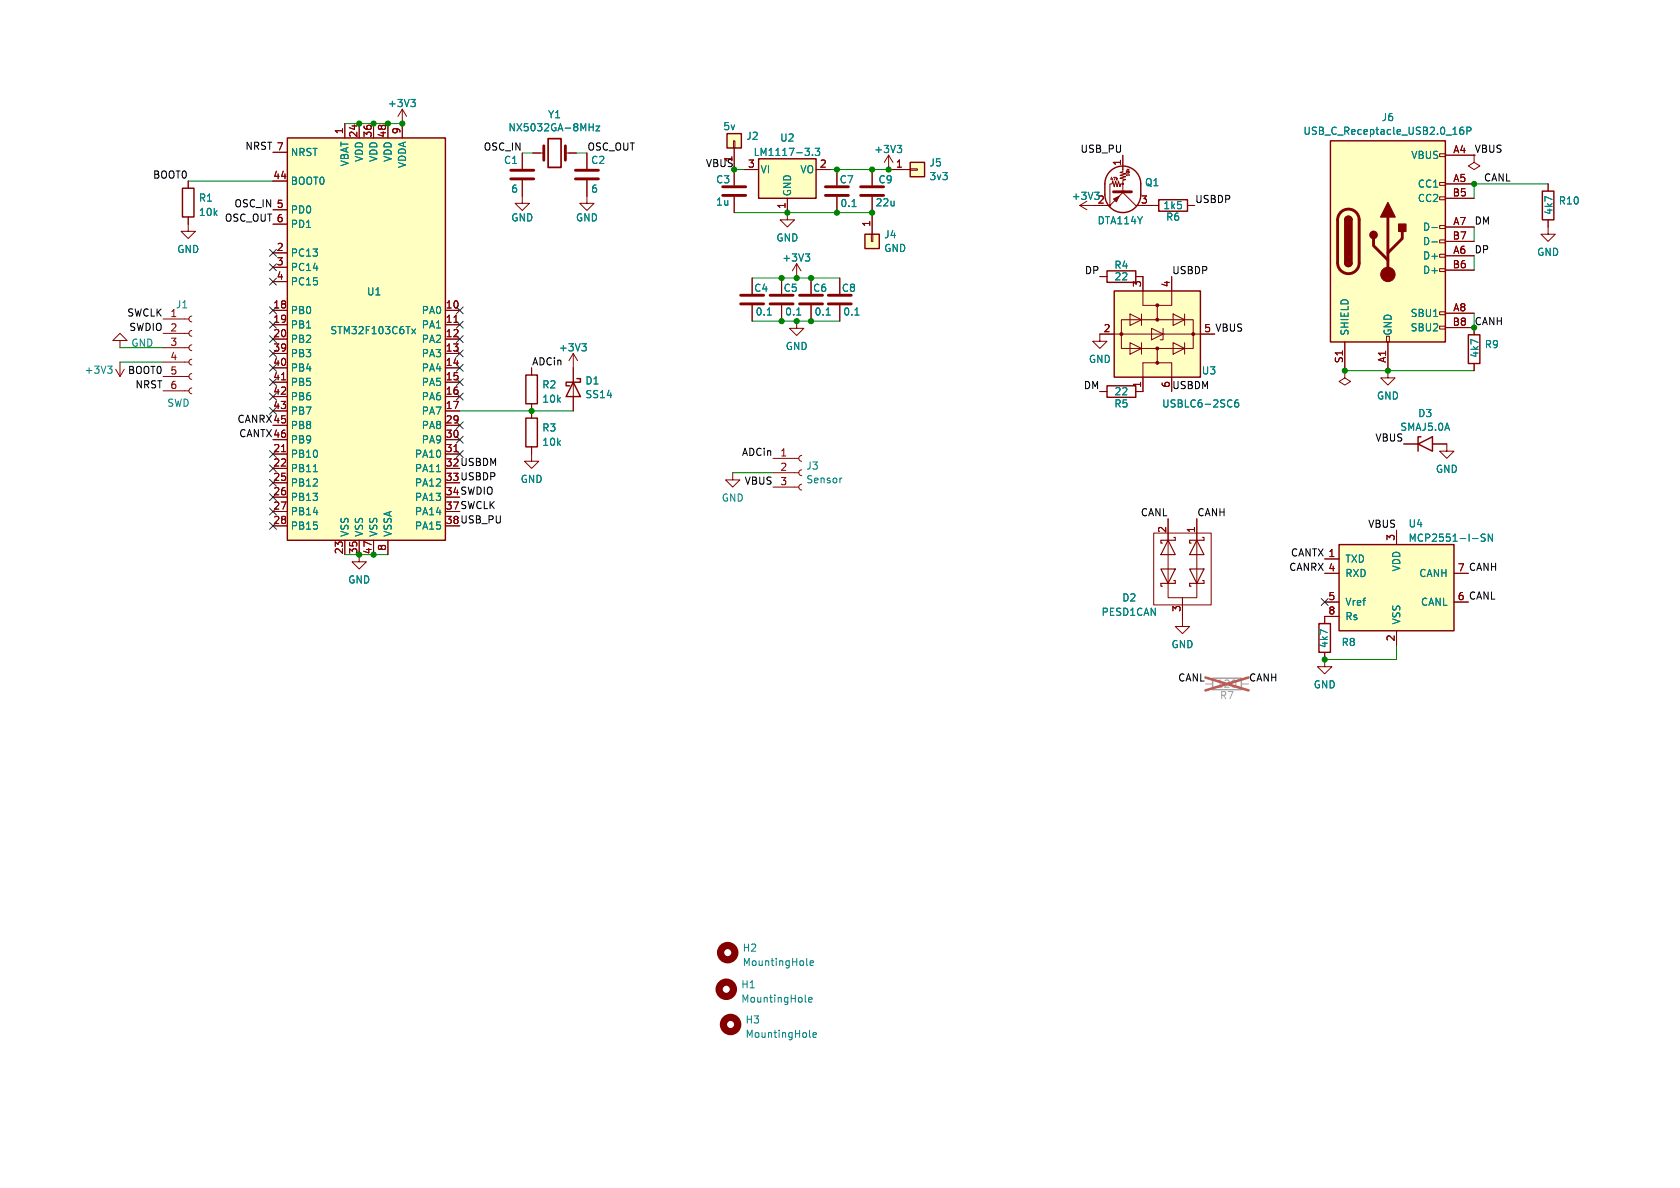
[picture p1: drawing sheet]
<svg xmlns="http://www.w3.org/2000/svg" width="297mm" height="210mm" viewBox="0 0 297 210" stroke-linecap="round" stroke-linejoin="round" font-family="sans-serif">
<path d="M63.5 98v1.3h1.3l-1.3 1.3-1.3-1.3h1.3" fill="none" stroke="#840000" stroke-width=".18"/>
<path d="M128.5 23.6h2.6v2.6h-2.6z" fill="#ffffc2"/>
<path d="M129.7 24.9h.2v1.3h-.2zM129.8 26.2v3.8" fill="none" stroke="#840000" stroke-width=".18"/>
<path d="M128.5 23.6h2.6v2.6h-2.6z" fill="none" stroke="#840000" stroke-width=".25"/>
<path d="M134.1 28.1h10.2v7h-10.2z" fill="#ffffc2"/>
<path d="M134.1 28.1h10.2v7h-10.2z" fill="none" stroke="#840000" stroke-width=".25"/>
<path d="M131.6 30h2.5M139.2 35.1v2.5M144.3 30h2.5M260.6 27.4v1.3l1 .6-1 .7-1-.7 1-.6M237.7 65.5v1.3l1.1 .6-1.1 .7-1-.7 1-.6M237.7 65.5h.1" fill="none" stroke="#840000" stroke-width=".18"/>
<path d="M143.6 27.4v.1M144.1 26.2h.8l-.4 .5 .3 .1v.6l-.1 .1-.6-.1" fill="none" stroke="#008484" stroke-width=".18"/>
<path d="M236.7 96.3h20.3v15.2h-20.3z" fill="#ffffc2"/>
<path d="M236.7 96.3h20.3v15.2h-20.3z" fill="none" stroke="#840000" stroke-width=".25"/>
<path d="M234.2 98.8h2.5M246.9 93.7v2.6M234.2 101.3h2.5M234.2 106.4h2.5M234.2 109h2.5M246.9 111.5v2.5M257 101.3h2.6M257 106.4h2.6" fill="none" stroke="#840000" stroke-width=".18"/>
<path d="M262.6 94.5l-.5-.1-.3 .3 .2 .3 .5 .2v.4l-.2 .1-.5-.1M263.8 94.4v1.3l-.7-1.3v1.3" fill="none" stroke="#008484" stroke-width=".18"/>
<path d="M50.8 24.4h27.9v71.1h-27.9z" fill="#ffffc2"/>
<path d="M32.3 33.3h2v5.1h-2zM50.8 24.4h27.9v71.1h-27.9zM259.6 59.2h2v5.1h-2zM233.2 110.2h2v5.1h-2z" fill="none" stroke="#840000" stroke-width=".25"/>
<g fill="none" stroke="#840000" stroke-width=".18">
<path d="M71.1 19.3v5.1M71.1 19.3l-.7 1.3M71.1 19.3l.8 1.3M33.3 38.4v2.5h1.2l-1.2 1.3-1.3-1.3h1.3M33.3 32v1.3M48.3 32h2.5M48.3 37.1h2.5M48.3 39.6h2.5M48.3 26.9h2.5M61 21.8v2.6M63.5 21.8v2.6M66 21.8v2.6"/>
<path d="M68.6 21.8v2.6M48.3 54.9h2.5M48.3 57.4h2.5M48.3 59.9h2.5M48.3 44.7h2.5M48.3 47.2h2.5M48.3 49.8h2.5M78.7 54.9h2.6M78.7 57.4h2.6M78.7 59.9h2.6M80.3 57h.7M260.6 57.9v1.3"/>
<path d="M20.4 65.3l.8 1.2M21.2 60.2h1.3l-1.3-1.3-1.3 1.3h1.3v1.3M21.2 64v2.5M22 65.3l-.8 1.2M48.3 62.5h2.5M48.3 65h2.5M48.3 67.6h2.5M48.3 70.1h2.5M48.3 72.6h2.5M48.3 75.2h2.5M48.3 77.7h2.5M49.8 79.8h.7"/>
<path d="M49.8 67.1h.7M78.7 62.5h2.6M78.7 65h2.6M78.7 67.6h2.6M78.7 70.1h2.6M78.7 72.6h2.6M78.7 75.2h2.6M78.7 77.7h2.6M80.3 79.8h.7M260.6 64.3v1.2M48.3 80.3h2.5M48.3 82.8h2.5"/>
<path d="M48.3 85.3h2.5M48.3 87.9h2.5M48.3 90.4h2.5M48.3 93h2.5M61 95.5v2.5M63.5 95.5v2.5M66 95.5v2.5M68.6 95.5v2.5M78.7 80.3h2.6M129.5 83.6v1.2h1.3l-1.3 1.3-1.2-1.3h1.2M234.2 109v1.2M234.2 115.3v1.3"/>
</g>
<g fill="none" stroke="#008484" stroke-width=".18">
<path d="M72.6 17.6h.8l-.4 .5M73.2 18.1l.2 .2v.3l-.2 .2M72.8 58.2l.7 .8M73.5 58.2l-.7 .8M19 64.7h.8l-.4 .5M19.6 65.2l.2 .2v.3l-.2 .3M55.4 83.4h.7M77.2 83.4h.7M142.4 177l.1 .2M142.6 170.5l.2 .2M143 176.7l.6-.1-.1-.2-.4-.1-.1 .2v.6h.5M143.2 170.3l.6-.2v-.2l-.4-.1-.2 .2 .1 .6h.5"/>
<path d="M143.1 183.2l.2 .2M143.7 183l.6-.2v-.2l-.4-.1-.2 .2 .1 .6h.5"/>
</g>
<g fill="none" stroke="#840000" stroke-width="1.3">
<circle cx="128.4" cy="174.9" r="1.27"/>
<circle cx="128.7" cy="168.4" r="1.27"/>
<circle cx="129.2" cy="181.1" r="1.27"/>
</g>
<path d="M160.9 28.7h2.5v2.5h-2.5z" fill="#ffffc2"/>
<g fill="none" stroke="#840000" stroke-width=".18">
<path d="M154.2 30v2.8M154.2 34.8v2.8M157.1 27.4v2.6h3.8M157.1 27.4l-.8 1.3M157.1 27.4l.8 1.3M160.9 29.8h1.3v.3h-1.3zM190.9 36.3l1.3 .8M190.9 36.3h2.5M192.2 35.6l-1.3 .7M28.8 58.9h4.6M28.8 56.4h4.6M33.9 58.4l-.4 .2-.1 .3 .2 .4 .3 .1"/>
<path d="M33.9 55.9l-.4 .1-.1 .4 .2 .4 .3 .1M28.8 69.1h4.6M28.8 66.5h4.6M28.8 64h4.6M28.8 61.5h4.6M33.9 68.6l-.4 .1-.1 .4 .2 .4 .3 .1M33.9 66l-.4 .2-.1 .4 .2 .3 .3 .2M33.9 63.5l-.4 .2-.1 .3 .2 .4 .3 .1M33.9 61l-.4 .1-.1 .4 .2 .3 .3 .2"/>
</g>
<path d="M160.9 28.7h2.5v2.5h-2.5z" fill="none" stroke="#840000" stroke-width=".25"/>
<path d="M158.6 25.7h.8l-.4 .5M159.2 26.2l.2 .2v.3l-.2 .3M193.5 34h.8l-.4 .5" fill="none" stroke="#008484" stroke-width=".18"/>
<path d="M152.1 34.5h4.1M152.1 33h4.1" fill="none" stroke="#840000" stroke-width=".51"/>
<path d="M152.9 41.4h2.5v2.5h-2.5z" fill="#ffffc2"/>
<g fill="none" stroke="#840000" stroke-width=".18">
<path d="M154.2 37.6v3.8M193.4 36.3h2.6M196.5 31.3l-.1 .4M196.8 31.3h.4l-.2 .6M197.4 31.3v.6M197.4 31.7l.2 .2M197.6 31.5l-.2 .2M198.2 33.8l2.6 2.5h4.1M198.5 32.5h-.4l-.1 .5-.3-1-.2 1-.3-1-.2 1-.3-1-.1 .5h-.4v3.8l2.6-2.5M198.5 27.4v3l-.5 .1 1 .2-1 .3 1 .2-1 .3 1 .3-.5 .1v1.9M199.1 30.1h.5M199.1 30.4v.1"/>
<path d="M199.3 29.9l.2 .2M199.6 30.9l-.4 .1M199.6 29.9l-.2 .1M209.9 36.3h1.3M154.1 41.4h.2v1.3h-.2zM204 94.2h10.1v12.7h-10.1zM206.5 95.8v9.9h5.1v-9.9M206.5 91.7v3.8M211.6 91.7v3.8M209 105.7v3.8"/>
<circle cx="196.2" cy="36.3" r=".13"/>
<circle cx="198.5" cy="32.5" r=".13"/>
</g>
<path d="M196.2 30.3a3.2 3.2 0 0 1 3.5-.7 3.2 3.2 0 0 1 2 2.9v1.9a3.2 3.2 0 0 1-3.2 3.2 3.2 3.2 0 0 1-3.2-3.2v-1.9a3.2 3.2 0 0 1 .9-2.2zM204.9 35.3h5v2h-5zM152.9 41.4h2.5v2.5h-2.5z" fill="none" stroke="#840000" stroke-width=".25"/>
<path d="M196.8 33.9h3.2z" fill="#840000" stroke="#840000" stroke-width=".51"/>
<path d="M196.8 35.2l1.1-.5-.5 1z" fill="#840000" stroke="#840000" stroke-width=".18"/>
<path d="M206.5 95.5l1.3 2.5h-2.6zM207.5 95h.3v.5h-2.6v.5h.3M211.6 95.5l1.3 2.5h-2.6zM212.6 95h.3v.5h-2.6v.5h.3M205.2 100.6h2.6l-1.3 2.5zM207.5 102.6h.3v.5h-2.6v.5h.3M210.3 100.6h2.6l-1.3 2.5zM212.6 102.6h.3v.5h-2.6v.5h.3" fill="none" stroke="#840000" stroke-width=".2"/>
<path d="M235.2 24.9h20.3v35.6h-20.3z" fill="#ffffc2"/>
<g fill="none" stroke="#840000" stroke-width=".18">
<path d="M254.5 39.9h1v.5h-1zM254.5 34.8h1v.5h-1zM254.5 32.3h1v.5h-1zM254.5 27.2h1v.5h-1zM255.5 27.4h5.1M255.5 32.5h5.1M255.5 35.1h5.1M194.4 48.9h1.3M200.8 48.9h1.3M245.1 59.4h.5v1.1h-.5zM254.5 57.7h1v.5h-1zM254.5 55.1h1v.5h-1z"/>
<path d="M254.5 47.5h1v.5h-1zM254.5 45h1v.5h-1zM254.5 42.4h1v.5h-1zM255.5 45.2h5.1M255.5 40.1h5.1M255.5 55.4h5.1M255.5 47.8h5.1M255.5 42.7h5.1M255.5 57.9h5.1M194.4 69.2h1.3M200.8 69.2h1.3M237.7 60.5v5"/>
<path d="M245.4 60.5v5"/>
</g>
<path d="M235.2 24.9h20.3v35.6h-20.3zM237.7 38.9a.64 .64 0 0 1 .7-.7 .64 .64 0 0 1 .6 .7M195.7 47.9h5.1v2h-5.1zM237.7 46.5a.64 .64 0 0 0 .7 .6 .64 .64 0 0 0 .6-.6M195.7 68.2h5.1v2h-5.1z" fill="none" stroke="#840000" stroke-width=".25"/>
<path d="M237 37.5a1.9 1.9 0 0 1 2.1-.4 1.9 1.9 0 0 1 1.2 1.8v7.6a1.91 1.91 0 0 1-1.9 1.9 1.91 1.91 0 0 1-1.9-1.9v-7.8l.1-.6zM245.4 38.4v10.1M242.8 42.2v1.2l2.6 2.6M247.9 40.9v1.3l-2.5 2.5" fill="none" stroke="#840000" stroke-width=".51"/>
<g fill="#840000" stroke="#840000" stroke-width=".25">
<path d="M237.7 46.5h1.3a.64 .64 0 0 1-.6 .6 .64 .64 0 0 1-.7-.6z"/>
<path d="M237.7 38.9h1.3v7.6h-1.3z"/>
<path d="M237.9 38.4a.64 .64 0 0 1 .7-.1 .64 .64 0 0 1 .4 .6h-1.3z"/>
<path d="M245.4 35.8l1.2 2.6h-2.5z"/>
<path d="M247.3 39.6h1.2v1.3h-1.2z"/>
<circle cx="242.8" cy="41.5" r=".63"/>
</g>
<circle cx="245.4" cy="48.5" r="1.27" fill="#840000" stroke="#840000" stroke-width=".18"/>
<path d="M258.7 22.5h-.4a.86 .86 0 0 0 0 1.3l.4-.2 .1-.4-.3-.2h-.2l-.2 .2M259.3 23.1h.6l.2-.2-.1-.3-.7-.1v1.3M253.1 40.2h1M253.1 42.8h1" fill="none" stroke="#008484" stroke-width=".18"/>
<path d="M197 51.4h15.2v15.3h-15.2z" fill="#ffffc2"/>
<path d="M272.7 33.8h2v5.1h-2zM197 51.4h15.2v15.3h-15.2zM93 66.3h2v5.1h-2zM93 73.9h2v5.1h-2zM101.3 67.6l1.3 2.5h-2.5zM102 66.9h.6v.7h-2.5v.6h.6M250.7 78.5l2.5-1.3v2.6zM251.2 77.2h-.5v2.6" fill="none" stroke="#840000" stroke-width=".25"/>
<g fill="#840000" stroke="#840000" stroke-width=".18">
<circle cx="204.6" cy="64.1" r=".25"/>
<circle cx="204.6" cy="61.6" r=".25"/>
<circle cx="198.2" cy="59.1" r=".25"/>
<circle cx="210.9" cy="59.1" r=".25"/>
<circle cx="204.6" cy="56.5" r=".25"/>
<circle cx="204.6" cy="54" r=".25"/>
</g>
<g fill="none" stroke="#840000" stroke-width=".18">
<path d="M33.3 32v1.3M33.3 38.4v1.2M48.3 32h2.5M48.3 37.1h2.5M48.3 39.6h2.5M48.3 26.9h2.5M61 21.8v2.6M63.5 21.8v2.6M66 21.8v2.6M68.6 21.8v2.6M71.1 21.8v2.6M92.3 31.9v4h1.3l-1.3 1.3-1.2-1.3h1.2"/>
<path d="M92.3 27.1v2.7M94.2 27.1h1.9M99.9 27.1h2M103.8 31.9v4h1.2l-1.2 1.3-1.3-1.3h1.3M103.8 27.1v2.7M129.8 26.2v6.6M129.8 34.8v2.8M131.6 30h2.5M139.2 35.1v3.8h1.3l-1.3 1.2-1.3-1.2h1.3M144.3 30h2.5M148 30v2.8M148 34.8v2.8"/>
<path d="M154.2 30v2.8M154.2 34.8v6.6M157.1 30h3.8M193.4 36.3h2.6M198.5 27.4v2.6M201 36.3h3.9M209.9 36.3h1.3M255.5 27.4h5.1M255.5 32.5h5.1M255.5 35.1h5.1M273.7 38.9v2.5h1.3l-1.3 1.3-1.3-1.3h1.3M273.7 32.5v1.3"/>
<path d="M48.3 54.9h2.5M48.3 57.4h2.5M48.3 59.9h2.5M48.3 44.7h2.5M48.3 47.2h2.5M48.3 49.8h2.5M78.7 54.9h2.6M78.7 57.4h2.6M78.7 59.9h2.6M80.3 57h.7M133 49.1v2.8M133 54v2.8"/>
<path d="M138.2 49.1v2.8M138.2 54v2.8M140.8 56.8v1.2h1.3l-1.3 1.3-1.2-1.3h1.2M140.8 46.6l-.7 1.3M140.8 46.6v2.5M140.8 46.6l.8 1.3M143.4 49.1v2.8M143.4 54v2.8M148.5 49.1v2.8M148.5 54v2.8M194.4 48.9h1.3M198.2 56.5h12.7v5.1h-12.7z"/>
<path d="M199.8 55.5l2 1-2 1zM200.8 48.9h1.3v5.1h2.5M201.8 55.5v2M203.6 58l2 1.1-2 1zM205.6 58v2.1h-.5M207.1 48.9v5.1h-2.5v2.5M207.4 55.5l2 1-2 1zM209.4 55.5v2M214.8 59.1h-20.4v1.2h1.3l-1.3 1.3-1.2-1.3h1.2M255.5 45.2h5.1M255.5 40.1h5.1M255.5 55.4h5.1"/>
<path d="M255.5 47.8h5.1M255.5 42.7h5.1M255.5 57.9h5.1v1.3M48.3 62.5h2.5M48.3 65h2.5M48.3 67.6h2.5M48.3 70.1h2.5M48.3 72.6h2.5M48.3 75.2h2.5M48.3 77.7h2.5M49.8 79.8h.7M49.8 67.1h.7"/>
<path d="M78.7 62.5h2.6M78.7 65h2.6M78.7 67.6h2.6M78.7 70.1h2.6M78.7 72.6h2.6M78.7 75.2h2.6M78.7 77.7h2.6M80.3 79.8h.7M94 79v2.5h1.2l-1.2 1.3-1.3-1.3h1.3M94 65v1.3M94 71.4v2.5M101.3 62.5l-.7 1.3"/>
<path d="M101.3 62.5v10.1M101.3 62.5l.8 1.3M194.4 69.2h1.3M199.8 60.6l2 1-2 1zM201.8 60.6v2M204.6 61.6v2.5h2.5v5.1M204.6 64.1h-2.5v5.1h-1.3M207.4 60.6l2 1-2 1zM209.4 60.6v2M237.7 65.5h.1M237.7 60.5v5M245.4 60.5v6.3h1.2l-1.2 1.3-1.3-1.3h1.3"/>
<path d="M248.2 78.5h2.5M253.2 78.5h2.6v1.3h1.2l-1.2 1.2-1.3-1.2h1.3M260.6 64.3v1.2M48.3 80.3h2.5M48.3 82.8h2.5M48.3 85.3h2.5M48.3 87.9h2.5M48.3 90.4h2.5M48.3 93h2.5M61 95.5v2.5M63.5 95.5v2.5M66 95.5v2.5"/>
<path d="M68.6 95.5v2.5M78.7 80.3h2.6M136.7 86.1h4.5M136.7 83.6h4.5M136.7 81h4.5M141.7 85.6l-.3 .1-.2 .4 .2 .4 .3 .1M141.7 83.1l-.3 .1-.2 .4 .2 .3 .3 .2M141.7 80.5l-.3 .2-.2 .3 .2 .4 .3 .1M206.5 91.7v3.8M211.6 91.7v3.8M234.2 98.8h2.5M246.9 93.7v2.6"/>
<path d="M209 105.7v5h1.3l-1.3 1.3-1.2-1.3h1.2M234.2 115.3v2.6h1.3l-1.3 1.2-1.3-1.2h1.3M234.2 101.3h2.5M234.2 106.4h2.5M236.7 109h-2.5v1.2M246.9 111.5v2.5M257 101.3h2.6M257 106.4h2.6"/>
</g>
<g fill="none" stroke="#008484" stroke-width=".18">
<path d="M72.6 17.6h.8l-.4 .5M73.2 18.1l.2 .2v.3l-.2 .2M104.2 22.5h.7M104.9 21.9v1.2M105.4 22.3h.6l-.6 .8h.6M143.6 27.4v.1M144.1 26.2h.8l-.4 .5 .3 .1v.6l-.1 .1-.6-.1M150.6 36.5h.8M158.6 25.7h.8l-.4 .5M159.2 26.2l.2 .2v.3l-.2 .3M193.5 34h.8l-.4 .5M258.7 22.5h-.4a.86 .86 0 0 0 0 1.3l.4-.2 .1-.4-.3-.2h-.2l-.2 .2"/>
<path d="M259.3 23.1h.6l.2-.2-.1-.3-.7-.1v1.3M72.8 58.2l.7 .8M73.5 58.2l-.7 .8M135.6 55.7h.8M140.9 55.7h.7M142.4 44.9h.7l-.4 .5M142.9 45.4l.2 .2v.3l-.2 .3M146.1 55.7h.7M151.1 55.7h.8M253.1 40.2h1M253.1 42.8h1M102.9 60.8h.7l-.4 .4"/>
<path d="M103.4 61.2l.2 .3v.3l-.2 .2M218.9 70.7h-.4a.85 .85 0 0 0 0 1.3l.4-.2 .1-.4-.2-.2h-.4l-.1 .2M55.4 83.4h.7M77.2 83.4h.7M148.8 84.5l-.2 .1M262.6 94.5l-.5-.1-.3 .3 .2 .3 .5 .2v.4l-.2 .1-.5-.1M263.8 94.4v1.3l-.7-1.3v1.3"/>
</g>
<g fill="none" stroke="#840000" stroke-width=".51">
<path d="M90.3 31.6h4.1M90.3 30.1h4.1M96.1 25.8v2.5M99.9 25.8v2.5M101.7 31.6h4.1M101.7 30.1h4.1M127.8 34.5h4M127.8 33h4M145.9 34.5h4.1M145.9 33h4.1M130.9 53.7h4.1M130.9 52.2h4.1"/>
<path d="M136.1 53.7h4.1M136.1 52.2h4.1M141.4 53.7h4M141.4 52.2h4M146.4 53.7h4.1M146.4 52.2h4.1"/>
</g>
<path d="M214.4 119.9h5.1v2h-5.1z" fill="none" stroke="#a1a1a1" stroke-width=".25"/>
<path d="M213.1 120.9h1.3M219.5 120.9h1.2" fill="none" stroke="#a1a1a1" stroke-width=".18"/>
<path d="M213.1 119.8l7.6 2.2M220.7 119.8l-7.6 2.2" fill="none" stroke="#e65255" stroke-width=".46"/>
<path d="M96.9 24.5h2.3v5.1h-2.3z" fill="none" stroke="#840000" stroke-width=".3"/>
<g fill="none" stroke="#008400" stroke-width=".18">
<path d="M33.3 32h15M61 21.8h10.1M92.3 27.1h1.9M101.9 27.1h1.9M129.8 37.6h24.4M129.8 30h1.8M146.8 30h10.3M273.7 32.5h-13.1v2.6M133 56.8h15.5M133 49.1h15.5M260.6 40.1v2.6M260.6 45.2v2.6"/>
<path d="M260.6 55.4v2.5M21.2 61.5h7.6M21.2 64h7.6M81.3 72.6h20M237.7 65.5h22.9M61 98h7.6M129.5 83.6h7.2M246.9 114v2.6h-12.7"/>
</g>
<g fill="none" stroke="#000084" stroke-width=".18">
<path d="M47.7 44.1l1.2 1.2M47.7 54.3l1.2 1.2M47.7 56.8l1.2 1.2M47.7 59.3l1.2 1.3M47.7 49.2l1.2 1.2M47.7 46.6l1.2 1.3M48.9 44.1l-1.2 1.2M48.9 54.3l-1.2 1.2M48.9 56.8l-1.2 1.2M48.9 59.3l-1.2 1.3M48.9 49.2l-1.2 1.2M48.9 46.6l-1.2 1.3"/>
<path d="M80.7 54.3l1.2 1.2M80.7 59.3l1.2 1.3M80.7 56.8l1.2 1.2M81.9 54.3l-1.2 1.2M81.9 59.3l-1.2 1.3M81.9 56.8l-1.2 1.2M47.7 64.4l1.2 1.2M47.7 67l1.2 1.2M47.7 69.5l1.2 1.2M47.7 72l1.2 1.3M47.7 79.7l1.2 1.2M47.7 61.9l1.2 1.2"/>
<path d="M48.9 64.4l-1.2 1.2M48.9 67l-1.2 1.2M48.9 69.5l-1.2 1.2M48.9 72l-1.2 1.3M48.9 79.7l-1.2 1.2M48.9 61.9l-1.2 1.2M80.7 64.4l1.2 1.2M80.7 77.1l1.2 1.2M80.7 67l1.2 1.2M80.7 61.9l1.2 1.2M80.7 74.6l1.2 1.2M80.7 69.5l1.2 1.2"/>
<path d="M80.7 79.7l1.2 1.2M81.9 64.4l-1.2 1.2M81.9 77.1l-1.2 1.2M81.9 67l-1.2 1.2M81.9 61.9l-1.2 1.2M81.9 74.6l-1.2 1.2M81.9 69.5l-1.2 1.2M81.9 79.7l-1.2 1.2M47.7 82.2l1.2 1.2M47.7 84.7l1.2 1.3M47.7 87.3l1.2 1.2M47.7 89.8l1.2 1.2"/>
<path d="M47.7 92.4l1.2 1.2M48.9 87.3l-1.2 1.2M48.9 89.8l-1.2 1.2M48.9 82.2l-1.2 1.2M48.9 84.7l-1.2 1.3M48.9 92.4l-1.2 1.2M233.6 105.8l1.2 1.2M234.8 105.8l-1.2 1.2"/>
</g>
<g fill="#008400" stroke="#008400" stroke-width=".18">
<circle cx="129.8" cy="30" r=".46"/>
<circle cx="94" cy="72.6" r=".46"/>
<circle cx="66" cy="21.8" r=".46"/>
<circle cx="63.5" cy="21.8" r=".46"/>
<circle cx="71.1" cy="21.8" r=".46"/>
<circle cx="68.6" cy="21.8" r=".46"/>
<circle cx="154.2" cy="37.6" r=".46"/>
<circle cx="154.2" cy="30" r=".46"/>
<circle cx="148" cy="30" r=".46"/>
<circle cx="157.1" cy="30" r=".46"/>
<circle cx="63.5" cy="98" r=".46"/>
<circle cx="66" cy="98" r=".46"/>
<circle cx="237.7" cy="65.5" r=".46"/>
<circle cx="260.6" cy="57.9" r=".46"/>
<circle cx="260.6" cy="32.5" r=".46"/>
<circle cx="245.4" cy="65.5" r=".46"/>
<circle cx="234.2" cy="116.6" r=".46"/>
<circle cx="138.2" cy="56.8" r=".46"/>
<circle cx="140.8" cy="56.8" r=".46"/>
<circle cx="140.8" cy="49.1" r=".46"/>
<circle cx="148" cy="37.6" r=".46"/>
<circle cx="138.2" cy="49.1" r=".46"/>
<circle cx="139.2" cy="37.6" r=".46"/>
<circle cx="143.4" cy="49.1" r=".46"/>
<circle cx="143.4" cy="56.8" r=".46"/>
</g>
<g font-size="1.8" fill="#840000">
<text x="60.7" y="23.8" transform="rotate(-90 60.7 23.8)">1</text>
<text x="70.9" y="23.8" transform="rotate(-90 70.9 23.8)">9</text>
<text x="48.8" y="26.7">7</text>
<text x="63.2" y="24.4" transform="rotate(-90 63.2 24.4)">24</text>
<text x="65.8" y="24.4" transform="rotate(-90 65.8 24.4)">36</text>
<text x="68.3" y="24.4" transform="rotate(-90 68.3 24.4)">48</text>
<text x="129.5" y="28.8" transform="rotate(-90 129.5 28.8)">1</text>
<text x="132.1" y="29.7">3</text>
<text x="144.8" y="29.7">2</text>
<text x="158.3" y="29.7">1</text>
<text x="198.2" y="29.4" transform="rotate(-90 198.2 29.4)">1</text>
<text x="256.8" y="27.2">A4</text>
<text x="260.6" y="27.1">VBUS</text>
<text x="48.2" y="31.8">44</text>
<text x="256.7" y="34.8">B5</text>
<text x="256.8" y="32.3">A5</text>
<text x="48.8" y="36.8">5</text>
<text x="48.8" y="39.4">6</text>
<text x="138.9" y="37" transform="rotate(-90 138.9 37)">1</text>
<text x="153.9" y="40.2" transform="rotate(-90 153.9 40.2)">1</text>
<text x="201.6" y="36.1">3</text>
<text x="256.8" y="39.9">A7</text>
<text x="48.8" y="44.5">2</text>
<text x="48.8" y="47">3</text>
<text x="256.7" y="47.5">B6</text>
<text x="256.7" y="42.4">B7</text>
<text x="256.8" y="45">A6</text>
<text x="48.8" y="49.5">4</text>
<text x="201.8" y="50.9" transform="rotate(-90 201.8 50.9)">3</text>
<text x="206.9" y="50.9" transform="rotate(-90 206.9 50.9)">4</text>
<text x="30" y="56.1">1</text>
<text x="30" y="58.7">2</text>
<text x="48.2" y="54.6">18</text>
<text x="48.2" y="57.2">19</text>
<text x="48.2" y="59.7">20</text>
<text x="78.7" y="54.6">10</text>
<text x="78.7" y="57.2">11</text>
<text x="78.7" y="59.7">12</text>
<text x="195" y="58.8">2</text>
<text x="212.8" y="58.8">5</text>
<text x="256.7" y="57.7">B8</text>
<text x="256.8" y="55.1">A8</text>
<text x="30" y="61.2">3</text>
<text x="30" y="63.8">4</text>
<text x="48.2" y="62.2">39</text>
<text x="48.2" y="64.8">40</text>
<text x="78.7" y="62.2">13</text>
<text x="78.7" y="64.8">14</text>
<text x="237.5" y="64.3" transform="rotate(-90 237.5 64.3)">S1</text>
<text x="245.1" y="64.2" transform="rotate(-90 245.1 64.2)">A1</text>
<text x="30" y="66.3">5</text>
<text x="30" y="68.8">6</text>
<text x="48.2" y="67.3">41</text>
<text x="48.2" y="69.9">42</text>
<text x="78.7" y="67.3">15</text>
<text x="78.7" y="69.9">16</text>
<text x="201.8" y="68.7" transform="rotate(-90 201.8 68.7)">1</text>
<text x="206.9" y="68.7" transform="rotate(-90 206.9 68.7)">6</text>
<text x="48.2" y="72.4">43</text>
<text x="48.2" y="74.9">45</text>
<text x="48.2" y="77.5">46</text>
<text x="78.7" y="72.4">17</text>
<text x="78.7" y="74.9">29</text>
<text x="78.7" y="77.5">30</text>
<text x="48.2" y="80">21</text>
<text x="48.2" y="82.6">22</text>
<text x="78.7" y="80">31</text>
<text x="78.7" y="82.6">32 USBDM</text>
<text x="78.7" y="82.6">32</text>
<text x="137.9" y="80.8">1</text>
<text x="137.9" y="83.3">2</text>
<text x="48.2" y="85.1">25</text>
<text x="48.2" y="87.6">26</text>
<text x="78.7" y="85.1">33 USBDP</text>
<text x="78.7" y="87.6">34 SWDIO</text>
<text x="78.7" y="85.1">33</text>
<text x="78.7" y="87.6">34</text>
<text x="137.9" y="85.9">3</text>
<text x="48.2" y="90.2">27</text>
<text x="48.2" y="92.7">28</text>
<text x="78.7" y="90.2">37 SWCLK</text>
<text x="78.7" y="92.7">38 USB_PU</text>
<text x="78.7" y="90.2">37</text>
<text x="78.7" y="92.7">38</text>
<text x="206.2" y="94.3" transform="rotate(-90 206.2 94.3)">2</text>
<text x="211.3" y="94.3" transform="rotate(-90 211.3 94.3)">1</text>
<text x="246.6" y="95.7" transform="rotate(-90 246.6 95.7)">3</text>
<text x="60.7" y="98.1" transform="rotate(-90 60.7 98.1)">23</text>
<text x="63.2" y="98.1" transform="rotate(-90 63.2 98.1)">35</text>
<text x="65.8" y="98.1" transform="rotate(-90 65.8 98.1)">47</text>
<text x="68.3" y="97.5" transform="rotate(-90 68.3 97.5)">8</text>
<text x="234.8" y="98.6">1</text>
<text x="234.8" y="101.1">4</text>
<text x="257.6" y="101.1">7</text>
<text x="234.8" y="106.2">5</text>
<text x="257.6" y="106.2">6</text>
<text x="208.8" y="108.3" transform="rotate(-90 208.8 108.3)">3</text>
<text x="234.8" y="108.7">8</text>
<text x="246.6" y="113.5" transform="rotate(-90 246.6 113.5)">2</text>
</g>
<g font-size="1.8" fill="#008484">
<text x="68.5" y="19.1">+3V3</text>
<text x="89.8" y="23.4">NX5032GA-8MHz</text>
<text x="96.8" y="21.1">Y1</text>
<text x="127.8" y="23.2">5v</text>
<text x="244.2" y="21.6">J6</text>
<text x="51.3" y="27.8">NRST</text>
<text x="61.8" y="29.5" transform="rotate(-90 61.8 29.5)">VBAT</text>
<text x="64.4" y="28.7" transform="rotate(-90 64.4 28.7)">VDD</text>
<text x="66.9" y="28.7" transform="rotate(-90 66.9 28.7)">VDD</text>
<text x="69.4" y="28.7" transform="rotate(-90 69.4 28.7)">VDD</text>
<text x="72" y="29.8" transform="rotate(-90 72 29.8)">VDDA</text>
<text x="89" y="29.2">C1</text>
<text x="104.4" y="29.2">C2</text>
<text x="131.8" y="24.9">J2</text>
<text x="133.1" y="27.8">LM1117-3.3</text>
<text x="137.8" y="25.2">U2</text>
<text x="154.5" y="27.3">+3V3</text>
<text x="164.2" y="29.6">J5</text>
<text x="230.3" y="24">USB_C_Receptacle_USB2.0_16P</text>
<text x="249.4" y="28.3">VBUS</text>
<text x="35.1" y="35.8">R1</text>
<text x="51.3" y="32.9">BOOT0</text>
<text x="90.3" y="34.3">6</text>
<text x="104.4" y="34.3">6</text>
<text x="126.5" y="32.6">C3</text>
<text x="134.4" y="30.8">VI</text>
<text x="140.1" y="34.8" transform="rotate(-90 140.1 34.8)">GND</text>
<text x="141.4" y="30.8">VO</text>
<text x="148.3" y="32.6">C7</text>
<text x="155.2" y="32.6">C9</text>
<text x="164.2" y="32">3v3</text>
<text x="189.4" y="35.5">+3V3</text>
<text x="202.3" y="33.1">Q1</text>
<text x="250.6" y="33.4">CC1</text>
<text x="250.6" y="35.9">CC2</text>
<text x="35.1" y="38.4">10k</text>
<text x="51.3" y="37.9">PD0</text>
<text x="51.3" y="40.5">PD1</text>
<text x="90.3" y="39.3">GND</text>
<text x="101.7" y="39.3">GND</text>
<text x="126.5" y="36.6">1u</text>
<text x="148.5" y="36.8">0.1</text>
<text x="154.7" y="36.7">22u</text>
<text x="193.9" y="39.9">DTA114Y</text>
<text x="194" y="36.1">2</text>
<text x="205.6" y="37.2">1k5</text>
<text x="206" y="39.2">R6</text>
<text x="251.5" y="41">D-</text>
<text x="274.7" y="38.1" transform="rotate(-90 274.7 38.1)">4k7</text>
<text x="275.5" y="36.4">R10</text>
<text x="31.2" y="44.9">GND</text>
<text x="51.3" y="45.6">PC13</text>
<text x="137.2" y="42.9">GND</text>
<text x="138.2" y="46.4">+3V3</text>
<text x="156.2" y="42.3">J4</text>
<text x="156.2" y="44.7">GND</text>
<text x="196.9" y="47.7">R4</text>
<text x="251.5" y="46.1">D+</text>
<text x="251.5" y="43.5">D-</text>
<text x="271.6" y="45.4">GND</text>
<text x="51.3" y="48.1">PC14</text>
<text x="51.3" y="50.6">PC15</text>
<text x="64.8" y="52.4">U1</text>
<text x="133.2" y="51.8">C4</text>
<text x="138.4" y="51.8">C5</text>
<text x="143.6" y="51.8">C6</text>
<text x="148.7" y="51.8">C8</text>
<text x="196.9" y="49.8">22</text>
<text x="251.5" y="48.6">D+</text>
<text x="31" y="54.7">J1</text>
<text x="51.3" y="55.7">PB0</text>
<text x="51.3" y="58.3">PB1</text>
<text x="58.3" y="59.3">STM32F103C6Tx</text>
<text x="74.5" y="55.7">PA0</text>
<text x="74.5" y="58.3">PA1</text>
<text x="133.5" y="56">0.1</text>
<text x="138.7" y="56">0.1</text>
<text x="143.9" y="56">0.1</text>
<text x="149" y="56">0.1</text>
<text x="238.6" y="59.4" transform="rotate(-90 238.6 59.4)">SHIELD</text>
<text x="246.2" y="59.4" transform="rotate(-90 246.2 59.4)">GND</text>
<text x="249.3" y="56.2">SBU1</text>
<text x="249.3" y="58.8">SBU2</text>
<text x="23.1" y="61.5">GND</text>
<text x="51.3" y="60.8">PB2</text>
<text x="51.3" y="63.3">PB3</text>
<text x="51.3" y="65.9">PB4</text>
<text x="74.5" y="60.8">PA2</text>
<text x="74.5" y="63.3">PA3</text>
<text x="74.5" y="65.9">PA4</text>
<text x="98.7" y="62.3">+3V3</text>
<text x="138.8" y="62.1">GND</text>
<text x="192.4" y="64.4">GND</text>
<text x="261.6" y="63.4" transform="rotate(-90 261.6 63.4)">4k7</text>
<text x="262.4" y="61.8">R9</text>
<text x="14.9" y="66.3">+3V3</text>
<text x="51.3" y="68.4">PB5</text>
<text x="51.3" y="71">PB6</text>
<text x="74.5" y="68.4">PA5</text>
<text x="74.5" y="71">PA6</text>
<text x="95.8" y="68.9">R2</text>
<text x="95.8" y="71.4">10k</text>
<text x="103.4" y="68.2">D1</text>
<text x="103.4" y="70.6">SS14</text>
<text x="196.9" y="70.1">22</text>
<text x="212.4" y="66.4">U3</text>
<text x="243.3" y="70.8">GND</text>
<text x="29.5" y="72.1">SWD</text>
<text x="51.3" y="73.5">PB7</text>
<text x="51.3" y="76">PB8</text>
<text x="74.5" y="73.5">PA7</text>
<text x="74.5" y="76">PA8</text>
<text x="95.8" y="76.5">R3</text>
<text x="196.9" y="72.2">R5</text>
<text x="205.3" y="72.2">USBLC6-2SC6</text>
<text x="247.5" y="76.4">SMAJ5.0A</text>
<text x="250.6" y="73.9">D3</text>
<text x="51.3" y="81.1">PB10</text>
<text x="51.3" y="83.7">PB11</text>
<text x="51.3" y="78.6">PB9</text>
<text x="73.3" y="81.1">PA10</text>
<text x="73.3" y="83.7">PA11</text>
<text x="74.5" y="78.6">PA9</text>
<text x="95.8" y="79">10k</text>
<text x="142.5" y="83.2">J3</text>
<text x="253.7" y="83.8">GND</text>
<text x="51.3" y="86.2">PB12</text>
<text x="51.3" y="88.7">PB13</text>
<text x="73.3" y="86.2">PA12</text>
<text x="73.3" y="88.7">PA13</text>
<text x="91.9" y="85.6">GND</text>
<text x="127.5" y="88.9">GND</text>
<text x="142.5" y="85.6">Sensor</text>
<text x="51.3" y="91.3">PB14</text>
<text x="51.3" y="93.8">PB15</text>
<text x="61.8" y="95" transform="rotate(-90 61.8 95)">VSS</text>
<text x="64.4" y="95" transform="rotate(-90 64.4 95)">VSS</text>
<text x="66.9" y="95" transform="rotate(-90 66.9 95)">VSS</text>
<text x="69.4" y="95" transform="rotate(-90 69.4 95)">VSSA</text>
<text x="73.3" y="91.3">PA14</text>
<text x="73.3" y="93.8">PA15</text>
<text x="248.9" y="93.4">U4</text>
<text x="248.9" y="96">MCP2551-I-SN</text>
<text x="237.7" y="99.7">TXD</text>
<text x="247.8" y="101.1" transform="rotate(-90 247.8 101.1)">VDD</text>
<text x="61.5" y="103.4">GND</text>
<text x="198.3" y="106.5">D2</text>
<text x="237.7" y="102.2">RXD</text>
<text x="237.7" y="107.3">Vref</text>
<text x="250.8" y="102.2">CANH</text>
<text x="251.1" y="107.3">CANL</text>
<text x="194.6" y="109.1">PESD1CAN</text>
<text x="237.7" y="109.8">Rs</text>
<text x="247.8" y="110.5" transform="rotate(-90 247.8 110.5)">VSS</text>
<text x="207" y="114.8">GND</text>
<text x="234.9" y="114.7" transform="rotate(-90 234.9 114.7)">4k7</text>
<text x="237.1" y="114.4">R8</text>
<text x="232.2" y="121.9">GND</text>
<text x="131.2" y="168.4">H2</text>
<text x="131.2" y="171">MountingHole</text>
<text x="130.9" y="174.9">H1</text>
<text x="130.9" y="177.4">MountingHole</text>
<text x="131.7" y="181.1">H3</text>
<text x="131.7" y="183.7">MountingHole</text>
</g>
<g font-size="1.8">
<text x="43.3" y="26.6">NRST 7</text>
<text x="85.4" y="26.7">OSC_IN</text>
<text x="103.8" y="26.7">OSC_OUT</text>
<text x="124.7" y="29.6">VBUS</text>
<text x="190.9" y="27.1">USB_PU</text>
<text x="27" y="31.7">BOOT0</text>
<text x="211.2" y="36">USBDP</text>
<text x="262.3" y="32.2">CANL</text>
<text x="39.7" y="39.3">OSC_OUT 6</text>
<text x="41.3" y="36.7">OSC_IN 5</text>
<text x="260.6" y="39.8">DM</text>
<text x="260.6" y="44.9">DP</text>
<text x="191.7" y="48.5">DP</text>
<text x="207.1" y="48.5">USBDP</text>
<text x="22.4" y="56">SWCLK</text>
<text x="22.8" y="58.6">SWDIO</text>
<text x="212.8" y="58.8">5 VBUS</text>
<text x="260.6" y="57.6">CANH</text>
<text x="94" y="64.7">ADCin</text>
<text x="22.5" y="66.2">BOOT0</text>
<text x="23.8" y="68.7">NRST</text>
<text x="191.5" y="68.9">DM</text>
<text x="207.1" y="68.9">USBDM</text>
<text x="41.9" y="74.8">CANRX45</text>
<text x="42.2" y="77.4">CANTX46</text>
<text x="131.1" y="80.7">ADCin</text>
<text x="243.1" y="78.1">VBUS</text>
<text x="131.6" y="85.8">VBUS</text>
<text x="201.6" y="91.3">CANL</text>
<text x="211.6" y="91.3">CANH</text>
<text x="241.8" y="93.4">VBUS</text>
<text x="227.8" y="101">CANRX 4</text>
<text x="228.1" y="98.5">CANTX 1</text>
<text x="257.6" y="101.1">7 CANH</text>
<text x="257.6" y="106.2">6 CANL</text>
<text x="208.2" y="120.6">CANL</text>
<text x="220.7" y="120.6">CANH</text>
</g>
<g font-size="1.8" fill="#a1a1a1">
<text x="215" y="121.8">120</text>
<text x="215.6" y="123.8">R7</text>
</g>
<g font-size=".7" fill="#840000">
<text x="196.1" y="32.1">47k</text>
<text x="199.9" y="31.3" transform="rotate(-90 199.9 31.3)">10k</text>
</g>
</svg>
